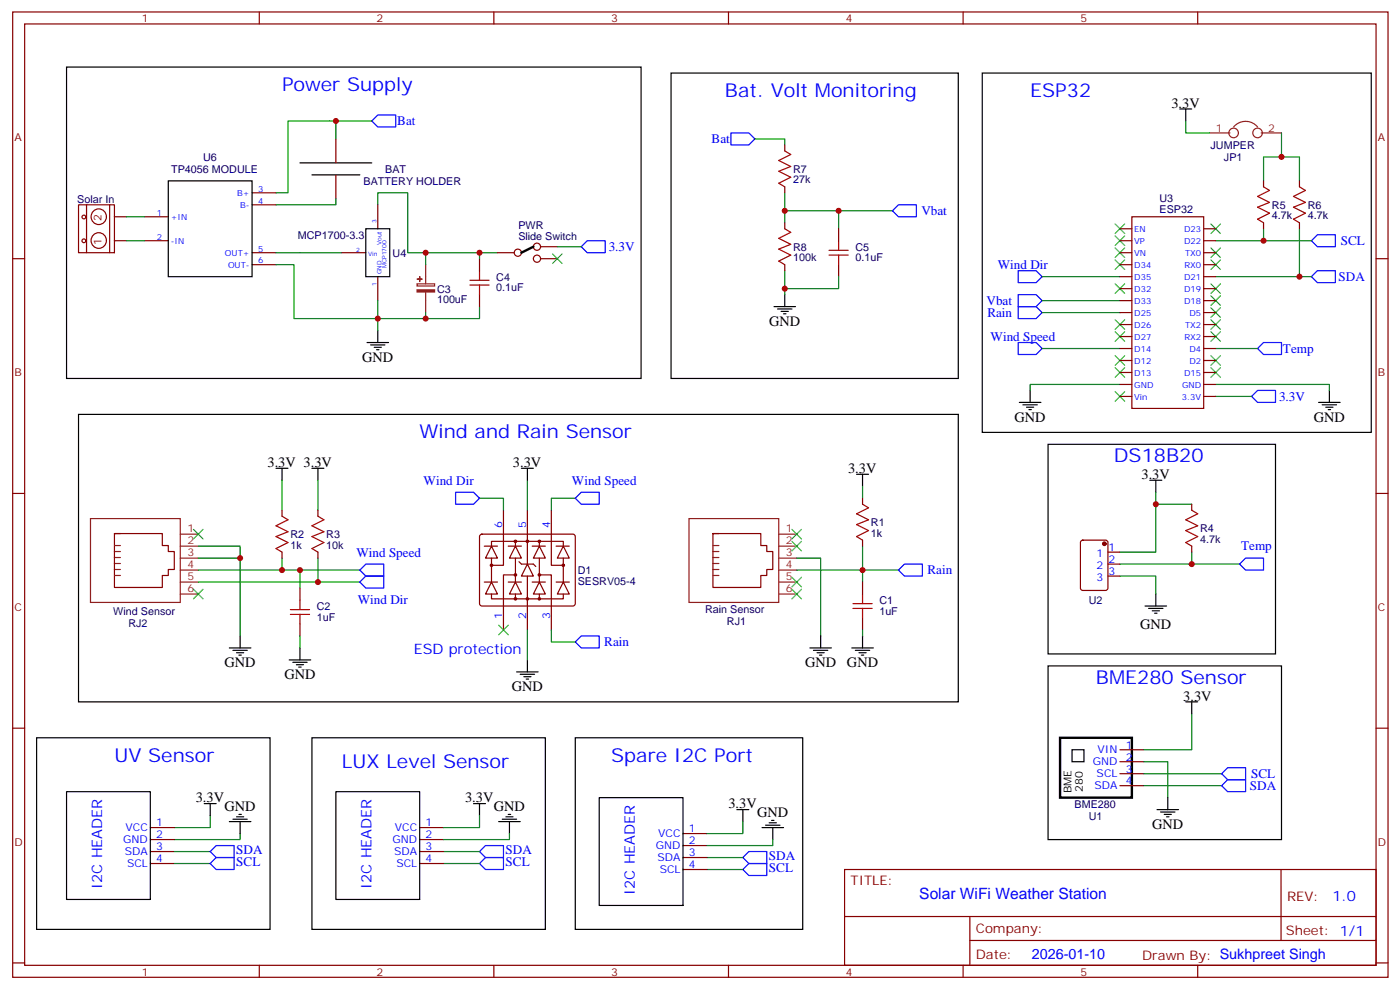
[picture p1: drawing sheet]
<svg xmlns="http://www.w3.org/2000/svg" width="413mm" height="292mm" viewBox="0 0 413 292" stroke-linecap="round" stroke-linejoin="round" font-family="sans-serif">
<g fill="none" stroke="#870000" stroke-width=".35">
<path d="M3.7 3.5h405.4v284.4h-405.4zM7.3 7.1h398.3v277.2h-398.3zM76.4 3.5v3.6M145.6 3.5v3.6M214.7 3.5v3.6M283.8 3.5v3.6M353 3.5v3.6M74.3 56.8h7.1M99 40.9v7.1M99 51.5v7.1M231.3 42.7v1.7M231.3 55v1.8"/>
<path d="M372.4 53.3v1.7M383 53.3v1.7M3.7 76.2h3.6M23.1 60.3h10.6v14.1h-10.6zM25.5 60.3v14.1M32.3 60.3v14.1M42.5 63.9h7.1M42.5 70.9h7.1M74.3 60.3h7.1M74.3 74.4h7.1M74.3 78h7.1M100.8 74.4h7"/>
<path d="M111.3 60.3v7.1M141.3 76.2v3.5M146.6 74.4h5M159.3 76.2h5M159.3 72.7h5M231.3 65.6v1.8M231.3 78v1.7M247.2 67.4v3.5M247.2 78v3.5M330.1 70.9h3.5M330.1 74.4h3.5M330.1 78h3.5"/>
<path d="M330.1 67.4h3.5M333.6 63.9h21.2v56.4h-21.2zM354.8 70.9h3.5M354.8 74.4h3.5M354.8 78h3.5M354.8 67.4h3.5M372.4 65.6v1.8M383 65.6v1.8M405.6 76.2h3.5M111.3 81.5v7M141.3 86.8v3.5M330.1 81.5h3.5"/>
<path d="M330.1 88.5h3.5M330.1 92.1h3.5M330.1 95.6h3.5M330.1 99.1h3.5M330.1 85h3.5M354.8 81.5h3.5M354.8 88.5h3.5M354.8 92.1h3.5M354.8 95.6h3.5M354.8 99.1h3.5M354.8 85h3.5M330.1 102.7h3.5"/>
<path d="M330.1 106.2h3.5M330.1 109.7h3.5M330.1 113.2h3.5M330.1 116.8h3.5M354.8 102.7h3.5M354.8 106.2h3.5M354.8 109.7h3.5M354.8 113.2h3.5M354.8 116.8h3.5M3.7 145.3h3.6M33.7 157.2v15.8h14.1v-3.5h1.8v-1.8h1.8v-5.2h-1.8v-1.8h-1.8v-3.5h-14.1h1.8M83.1 150.3v1.7"/>
<path d="M93.7 150.3v1.7M141.6 157.5l.4-.2h26.8l.5 .2 .2 .5v20.1l-.7 .4-27-.1-.5-.6v-19.8zM148.4 150.3v16.2h-3.5M151.9 159.5v1.4M155.4 150.3v15.9M159 159.5v1.4M162.5 150.3v16.2h3.5M210.1 157.2v15.8h14.1v-3.5h1.8v-1.8h1.8v-5.2h-1.8v-1.8h-1.8v-3.5h-14.1h1.8M254.2 146.8v1.7M254.2 159.1v1.8M318.7 159.3l.4-.2h6.7l.7 .4v13.7l-.4 .7h-7l-.6-.4-.1-13.7zM351.2 148.5v1.8"/>
<path d="M405.6 145.3h3.5M83.1 162.6v1.8M88.4 173.2v3.5M93.7 162.6v1.8M142.7 160.9h3.9M142.7 171.4h3.9M144.9 160.9l1.7 3.5h-3.5zM144.9 171.4l1.7 3.6h-3.5zM144.9 175v1.4h21.1v-1.4M144.9 160.9v-1.4h21.1v1.4M144.9 164.4v7M149.8 160.9h3.9"/>
<path d="M149.8 171.4h3.9M151.9 160.9l1.8 3.5h-3.6zM151.9 171.4l1.8 3.6h-3.6zM151.9 169.3h-3.5v16.3M151.9 164.4v7M151.9 175v1.4M153 165.5l.7 .7h3.5l.7 .7M155.4 166.2l1.8 3.5h-3.5zM155.4 169.7v15.9M156.8 160.9h3.9M156.8 171.4h3.9M159 160.9l1.7 3.5h-3.5z"/>
<path d="M159 171.4l1.7 3.6h-3.5zM159 169.3h3.5v16.3M159 164.4v7M159 175v1.4M163.9 160.9h3.9M163.9 171.4h3.9M166 160.9l1.8 3.5h-3.5zM166 171.4l1.8 3.6h-3.5zM166 164.4v7M254.2 171.4v3.6M326.5 166.2h3.6M326.5 162.6h3.6"/>
<path d="M326.5 169.7h3.6M351.2 160.9v1.7M88.4 183.8v3.5M254.2 182v3.6M3.7 214.5h3.6M405.6 214.5h3.5M330.1 220.8h7M330.1 224.4h7M330.1 227.9h7M330.1 231.4h7M44.3 243.8h7.1M44.3 247.3h7.1"/>
<path d="M44.3 250.8h7.1M44.3 254.4h7.1M123.7 243.8h7M123.7 247.3h7M123.7 250.8h7M123.7 254.4h7M201.3 245.5h7.1M201.3 249.1h7.1M201.3 252.6h7.1M201.3 256.1h7.1M248.9 256.1h156.7v28.2h-156.7zM377.5 256.1l.1 20.9"/>
<path d="M249 270h156.4M285.8 277h119.6M285.8 270v14.1M3.7 283.6h3.6M76.4 284.3v3.6M145.6 284.3v3.6M214.7 284.3v3.6M283.8 284.3v3.6M353 284.3v3.6M405.6 283.6h3.5"/>
<circle cx="24.7" cy="70.9" r=".56"/>
<circle cx="24.7" cy="63.9" r=".56"/>
<circle cx="29.1" cy="70.8" r="2.28"/>
<circle cx="29.1" cy="63.8" r="2.28"/>
<circle cx="152.6" cy="74.4" r="1.06"/>
<circle cx="158.3" cy="72.7" r="1.06"/>
<circle cx="158.3" cy="76.2" r="1.06"/>
</g>
<g fill="none" stroke="#8c2424" stroke-width=".35">
<path d="M356.5 39.2h6M363.6 37.4a4.6 4.6 0 0 1 7 0M371.7 39.2h6M125.4 78v5.6M122.9 83.6h5.2v.6h-5.2zM125.4 86.1v6M26.7 152.8h26.4v24.6h-26.4zM53.1 157.3h5.3M203.1 152.8h26.4v24.6h-26.4zM229.5 157.3h5.3M33.7 162.5h1.8M33.7 164.2h1.8"/>
<path d="M33.7 166h1.8M33.7 167.7h1.8M33.7 160.7h1.8M33.7 169.5h1.8M53.1 160.9h5.3M53.1 164.4h5.3M53.1 167.9h5.3M53.1 171.4h5.3M53.1 175h5.3M210.1 162.5h1.8M210.1 164.2h1.8M210.1 166h1.8"/>
<path d="M210.1 167.7h1.8M210.1 160.7h1.8M210.1 169.5h1.8M229.5 160.9h5.3M229.5 164.4h5.3M229.5 167.9h5.3M229.5 171.4h5.3M229.5 175h5.3"/>
<circle cx="363.6" cy="39.2" r="1.41"/>
<circle cx="370.6" cy="39.2" r="1.41"/>
</g>
<g fill="none" stroke="#3c3" stroke-width=".35">
<path d="M162.8 74.8l2.9 2.8M165.7 74.8l-2.9 2.8M328.6 66l2.9 2.8M328.6 69.5l2.9 2.8M328.6 73l2.9 2.8M328.6 76.6l2.9 2.8M331.5 66l-2.9 2.8M331.5 69.5l-2.9 2.8M331.5 73l-2.9 2.8M331.5 76.6l-2.9 2.8M356.9 66l2.8 2.8M356.9 73l2.8 2.8"/>
<path d="M356.9 76.6l2.8 2.8M359.7 66l-2.8 2.8M359.7 73l-2.8 2.8M359.7 76.6l-2.8 2.8M328.6 83.6l2.9 2.8M328.6 94.2l2.9 2.8M328.6 97.7l2.9 2.8M331.5 94.2l-2.9 2.8M331.5 83.6l-2.9 2.8M331.5 97.7l-2.9 2.8M356.9 83.6l2.8 2.8M356.9 87.1l2.8 2.9"/>
<path d="M356.9 94.2l2.8 2.8M356.9 97.7l2.8 2.8M356.9 90.7l2.8 2.8M359.7 83.6l-2.8 2.8M359.7 87.1l-2.8 2.9M359.7 94.2l-2.8 2.8M359.7 97.7l-2.8 2.8M359.7 90.7l-2.8 2.8M328.6 104.8l2.9 2.8M328.6 108.3l2.9 2.8M328.6 115.4l2.9 2.8M331.5 104.8l-2.9 2.8"/>
<path d="M331.5 115.4l-2.9 2.8M331.5 108.3l-2.9 2.8M356.9 104.8l2.8 2.8M356.9 108.3l2.8 2.8M359.7 104.8l-2.8 2.8M359.7 108.3l-2.8 2.8M57 155.9l2.8 2.8M59.8 155.9l-2.8 2.8M233.4 155.9l2.8 2.8M233.4 159.5l2.8 2.8M236.2 155.9l-2.8 2.8M236.2 159.5l-2.8 2.8"/>
<path d="M57 173.6l2.8 2.8M59.8 173.6l-2.8 2.8M233.4 170l2.8 2.9M233.4 173.6l2.8 2.8M236.2 170l-2.8 2.9M236.2 173.6l-2.8 2.8M147 184.1l2.8 2.9M149.8 184.1l-2.8 2.9"/>
</g>
<g fill="none" stroke="#008700" stroke-width=".35">
<path d="M99 35.6v5.3M109.6 35.6h-24.7v21.2h-3.5M349.5 35.6v3.6h7M377.7 39.2v7M99 58.6v1.7h-17.6M222.5 40.9h8.8v1.8M231.3 56.8v8.8M372.4 53.3v-7.1h10.6v7.1M37.3 70.9h5.2M37.3 63.9h5.2M81.4 78h5.2v15.8h38.8M81.4 74.4h19.4"/>
<path d="M111.3 60.3v-3.5h8.9v17.6h26.4M125.4 74.4v3.6M141.3 74.4v1.8M164.3 72.7h7M231.3 62.1h15.9v5.3M231.3 79.7v7.1M247.2 62.1h15.8M358.3 70.9h28.2M372.4 67.4v3.5M383 67.4v14.1M111.3 88.5v8.9M141.3 90.3v3.5h-15.9v-1.7"/>
<path d="M247.2 81.5v3.5h-15.9M307.1 81.5h23M307.1 92.1h23M307.1 88.5h23M358.3 81.5h28.2M307.1 102.7h23M330.1 113.2h-26.5v1.8M358.3 113.2h33.5v1.8M358.3 116.8h10.6M358.3 102.7h12.3M83.1 141.5v8.8M93.7 141.5v8.8"/>
<path d="M141.3 146.8h7.1v3.5M155.4 141.5v8.8M169.5 146.8h-7v3.5M254.2 143.2v3.6M340.6 145v17.6h-10.5M340.6 148.5h10.6M58.4 160.9h12.4v26.4M58.4 167.9h47.6M58.4 164.4h12.4M58.4 171.4h47.6M83.1 164.4v3.5M88.4 167.9v5.3"/>
<path d="M93.7 164.4v7M234.8 164.4h7.1v22.9M234.8 167.9h30M254.2 160.9v10.5M330.1 169.7h10.5v5.3M330.1 166.2h35.2M351.2 162.6v3.6M88.4 187.3v3.6M155.4 185.6v8.8M162.5 185.6v3.5h7M254.2 185.6v1.7M351.2 210.3v10.5h-14.1"/>
<path d="M337.1 224.4h7.1v10.5M337.1 227.9h22.9M337.1 231.4h22.9M51.4 250.8h10.5M51.4 254.4h10.5M61.9 240.2v3.6h-10.5M70.8 245.5v1.8h-19.4M130.7 250.8h10.6M130.7 254.4h10.6M141.3 240.2v3.6h-10.6M150.1 245.5v1.8h-19.4M208.4 256.1h10.5"/>
<path d="M208.4 252.6h10.5M218.9 242v3.5h-10.5M227.8 247.3v1.8h-19.4"/>
</g>
<g fill="none" stroke="#000" stroke-width=".35">
<path d="M19.6 19.8h169.3v91.7h-169.3zM197.8 21.5h84.6v90h-84.6zM289.5 21.5h114.6v105.9h-114.6zM347.7 32.1h3.5M349.5 32.1v3.5M49.6 53.3h24.7v28.2h-24.7zM88.4 48h21.2M91.9 51.5h14.1M107.8 67.4h7.1v14.1h-7.1zM111.3 97.4v3.5M228.1 90.3h6.4M229.2 91h4.2"/>
<path d="M230.2 91.7h2.1M230.9 92.4h.7M231.3 86.8v3.5M108.2 100.9h6.3M109.2 101.6h4.3M110.3 102.3h2.1M111 103h.7M300.4 118.5h6.4M301.5 119.2h4.2M302.5 119.9h2.2M303.6 115v3.5M388.6 118.5h6.4"/>
<path d="M389.7 119.2h4.2M390.7 119.9h2.2M391.8 115v3.5M23.1 122.1h259.3v84.6h-259.3zM81.4 137.9h3.5M83.1 137.9v3.6M91.9 137.9h3.6M93.7 137.9v3.6M153.7 137.9h3.5M155.4 137.9v3.6M252.4 139.7h3.6M254.2 139.7v3.5"/>
<path d="M303.2 120.6h.8M308.9 130.9h67v61.7h-67zM391.4 120.6h.7M338.9 141.5h3.5M340.6 141.5v3.5M337.5 178.5h6.3M338.5 179.2h4.3M339.6 179.9h2.1M340.6 175v3.5M67.6 190.9h6.3M68.7 191.6h4.2M69.7 192.3h2.1"/>
<path d="M70.4 193h.7M70.8 187.3v3.6M85.2 194.4h6.4M86.3 195.1h4.2M87.3 195.8h2.2M88.1 196.5h.7M88.4 190.9v3.5M152.3 197.9h6.3M153.3 198.6h4.3M154.4 199.3h2.1M155.4 194.4v3.5M238.7 190.9h6.3"/>
<path d="M239.7 191.6h4.3M240.8 192.3h2.1M241.5 193h.7M241.9 187.3v3.6M251 190.9h6.4M252.1 191.6h4.2M253.2 192.3h2.1M253.9 193h.7M254.2 187.3v3.6M308.9 196.1h68.8v51.2h-68.8zM340.3 180.6h.7M10.8 217.3h68.8v56.5h-68.8z"/>
<path d="M91.9 217.3h68.8v56.5h-68.8zM155.1 200h.7M169.5 217.3h67.1v56.5h-67.1zM349.5 206.7h3.5M351.2 206.7v3.6M19.6 233.2h24.7v31.7h-24.7zM60.2 236.7h3.5M61.9 236.7v3.5M70.4 239.9h.7M99 233.2h24.7v31.7h-24.7zM139.6 236.7h3.5M141.3 236.7v3.5"/>
<path d="M149.8 239.9h.7M176.6 234.9h24.7v31.8h-24.7zM217.2 238.5h3.5M218.9 238.5v3.5M315.9 220.8h3.6v3.6h-3.6zM341 238.5h6.3M342.1 239.2h4.2M343.1 239.9h2.1M344.2 234.9v3.6M67.6 242h6.3M68.7 241.3h4.2M69.7 240.6h2.1"/>
<path d="M70.8 242v3.5M147 242h6.3M148 241.3h4.3M149.1 240.6h2.1M150.1 242v3.5M224.6 243.8h6.3M225.6 243.1h4.3M226.7 242.4h2.1M227.4 241.7h.7M227.8 243.8v3.5M343.8 240.6h.7"/>
</g>
<g fill="none" stroke="#00f" stroke-width=".35">
<path d="M109.6 35.6l1.7-1.7h5.3v3.5h-5.3zM215.4 39.2h5.3l1.8 1.7-1.8 1.8h-5.3zM171.3 72.7l1.8-1.8h5.3v3.5h-5.3zM264.8 60.3h5.3v3.6h-5.3l-1.8-1.8zM300.1 79.7h5.3l1.7 1.8-1.7 1.8h-5.3zM386.5 70.9l1.8-1.8h5.3v3.6h-5.3zM388.3 79.7h5.3v3.6h-5.3l-1.8-1.8zM300.1 90.3h5.3l1.7 1.8-1.7 1.7h-5.3zM300.1 86.8h5.3l1.7 1.7-1.7 1.8h-5.3zM300.1 100.9h5.3l1.7 1.8-1.7 1.7h-5.3zM368.9 116.8l1.7-1.8h5.3v3.5h-5.3zM370.6 102.7l1.8-1.8h5.3v3.5h-5.3z"/>
<path d="M134.3 145h5.3l1.7 1.8-1.7 1.7h-5.3zM169.5 146.8l1.8-1.8h5.3v3.5h-5.3zM106 167.9l1.8-1.7h5.3v3.5h-5.3zM106 171.4l1.8-1.7h5.3v3.5h-5.3zM264.8 167.9l1.8-1.7h5.3v3.5h-5.3zM365.3 166.2l1.8-1.8h5.3v3.5h-5.3zM169.5 189.1l1.8-1.8h5.3v3.6h-5.3zM360 227.9l1.8-1.8h5.3v3.6h-5.3zM360 231.4l1.8-1.7h5.3v3.5h-5.3zM61.9 250.8l1.8-1.7h5.3v3.5h-5.3zM61.9 254.4l1.8-1.8h5.3v3.5h-5.3zM141.3 254.4l1.8-1.8h5.3v3.5h-5.3z"/>
<path d="M141.3 250.8l1.8-1.7h5.3v3.5h-5.3zM218.9 256.1l1.8-1.7h5.3v3.5h-5.3zM220.7 250.8h5.3v3.6h-5.3l-1.8-1.8z"/>
</g>
<path d="M157.2 72.7l-3.5 1.7M312.4 217.3h21.2v17.6h-21.2z" fill="none" stroke="#000" stroke-width=".71"/>
<g fill="#870000" stroke="#870000" stroke-width=".35">
<circle cx="144.9" cy="166.5" r=".35"/>
<circle cx="151.9" cy="169.3" r=".35"/>
<circle cx="166" cy="166.5" r=".35"/>
<circle cx="159" cy="169.3" r=".35"/>
<circle cx="155.4" cy="159.5" r=".35"/>
<circle cx="155.4" cy="176.4" r=".35"/>
<circle cx="151.9" cy="176.4" r=".35"/>
<circle cx="159" cy="176.4" r=".35"/>
<circle cx="151.9" cy="159.5" r=".35"/>
<circle cx="159" cy="159.5" r=".35"/>
<circle cx="325.5" cy="160.2" r=".53"/>
</g>
<g fill="#8c2424" stroke="#8c2424" stroke-width=".35">
<path d="M122.9 85.4h5.2v.6h-5.2z"/>
<path d="M123 82.2h1.4z"/>
<path d="M123.7 81.5v1.4z"/>
</g>
<path d="M33.7 70.9h3.6M33.7 63.9h3.6" fill="none" stroke="#800000" stroke-width=".35"/>
<g fill="none" stroke="#a10000" stroke-width=".35">
<path d="M231.3 44.4l1.7 1.1-3.5 1.8 3.5 1.7-3.5 1.4 3.5 1.8-3.5 1.8 1.8 1M372.4 55l1.8 1.1-3.6 1.8 3.6 1.7-3.6 1.4 3.6 1.8-3.6 1.8 1.8 1M383 55l1.7 1.1-3.5 1.8 3.5 1.7-3.5 1.4 3.5 1.8-3.5 1.8 1.8 1M141.3 79.7v2.8M231.3 67.4l1.7 1-3.5 1.8 3.5 1.8-3.5 1.4 3.5 1.7-3.5 1.8 1.8 1.1M244.3 75.1h5.7M244.3 73.7h5.7M247.2 70.9v2.8M247.2 75.1v2.9M138.5 84h5.6M138.5 82.5h5.6M141.3 84v2.8"/>
<path d="M83.1 152l1.8 1.1-3.5 1.8 3.5 1.7-3.5 1.4 3.5 1.8-3.5 1.8 1.7 1M93.7 152l1.8 1.1-3.6 1.8 3.6 1.7-3.6 1.4 3.6 1.8-3.6 1.8 1.8 1M254.2 148.5l1.8 1.1-3.6 1.7 3.6 1.8-3.6 1.4 3.6 1.8-3.6 1.7 1.8 1.1M351.2 150.3l1.8 1-3.5 1.8 3.5 1.8-3.5 1.4 3.5 1.7-3.5 1.8 1.7 1.1M85.6 179.6h5.6M88.4 176.7v2.9M251.4 179.2h5.6M251.4 177.8h5.6M254.2 175v2.8M254.2 179.2v2.8M85.6 181h5.6M88.4 181v2.8"/>
</g>
<g fill="#c00">
<circle cx="377.7" cy="46.2" r=".88"/>
<circle cx="247.2" cy="62.1" r=".88"/>
<circle cx="231.3" cy="62.1" r=".88"/>
<circle cx="125.4" cy="74.4" r=".88"/>
<circle cx="372.4" cy="70.9" r=".88"/>
<circle cx="93.7" cy="171.4" r=".88"/>
<circle cx="254.2" cy="167.9" r=".88"/>
<circle cx="70.8" cy="164.4" r=".88"/>
<circle cx="83.1" cy="167.9" r=".88"/>
<circle cx="340.6" cy="148.5" r=".88"/>
<circle cx="88.4" cy="167.9" r=".88"/>
<circle cx="383" cy="81.5" r=".88"/>
<circle cx="125.4" cy="93.8" r=".88"/>
<circle cx="351.2" cy="166.2" r=".88"/>
<circle cx="99" cy="35.6" r=".88"/>
<circle cx="141.3" cy="74.4" r=".88"/>
<circle cx="231.3" cy="85" r=".88"/>
<circle cx="111.3" cy="93.8" r=".88"/>
</g>
<path d="M251.5 272h31.2v10.8h-31.2z" fill="#fff" stroke="#fff" stroke-width=".29"/>
<g font-size="5.6" fill="#00f">
<text x="83.1" y="26.8">Power Supply</text>
<text x="213.6" y="28.6">Bat. Volt Monitoring</text>
<text x="303.6" y="28.6">ESP32</text>
<text x="123.7" y="129.1">Wind and Rain Sensor</text>
<text x="328.3" y="136.2">DS18B20</text>
<text x="323" y="201.4">BME280 Sensor</text>
<text x="33.7" y="224.4">UV Sensor</text>
<text x="100.8" y="226.1">LUX Level Sensor</text>
<text x="180.1" y="224.4">Spare I2C Port</text>
</g>
<text font-size="4.6" fill="#00f" x="270.9" y="264.8">Solar WiFi Weather Station</text>
<g font-size="4.2">
<text x="345.3" y="31.8">3.3V</text>
<text x="226.7" y="96">GND</text>
<text x="106.8" y="106.5">GND</text>
<text x="299" y="124.2">GND</text>
<text x="387.2" y="124.2">GND</text>
<text x="78.9" y="137.6">3.3V 3.3V</text>
<text x="151.2" y="137.6">3.3V</text>
<text x="250" y="139.3">3.3V</text>
<text x="336.4" y="141.2">3.3V</text>
<text x="336.1" y="185.2">GND</text>
<text x="66.2" y="196.5">GND</text>
<text x="237.3" y="196.5">GND</text>
<text x="249.6" y="196.5">GND</text>
<text x="83.8" y="200">GND</text>
<text x="150.8" y="203.6">GND</text>
<text x="348.7" y="206.4">3.3V</text>
<text x="57.7" y="236.4">3.3V</text>
<text x="66.2" y="238.8">GND</text>
<text x="137.1" y="236.4">3.3V</text>
<text x="145.6" y="238.8">GND</text>
<text x="214.7" y="238.1">3.3V</text>
<text x="223.2" y="240.6">GND</text>
<text x="339.6" y="244.1">GND</text>
</g>
<g font-size="4.2" fill="#00f">
<text x="121.9" y="192.6">ESD protection</text>
<text x="30.1" y="261.8" transform="rotate(-90 30.1 261.8)">I2C HEADER</text>
<text x="109.5" y="261.8" transform="rotate(-90 109.5 261.8)">I2C HEADER</text>
<text x="187.1" y="263.5" transform="rotate(-90 187.1 263.5)">I2C HEADER</text>
<text x="392.7" y="265.4">1.0</text>
<text x="304.1" y="282.4">2026-01-10</text>
</g>
<g font-size="3.9" fill="#00f">
<text x="117.1" y="36.9">Bat</text>
<text x="209.7" y="42.2">Bat</text>
<text x="271.5" y="63.4">Vbat</text>
<text x="179.4" y="74">3.3V</text>
<text x="395.2" y="72.2">SCL</text>
<text x="294.1" y="79.2">Wind Dir</text>
<text x="394.5" y="82.8">SDA</text>
<text x="290.8" y="89.8">Vbat</text>
<text x="291" y="93.3">Rain</text>
<text x="291.9" y="100.4">Wind Speed</text>
<text x="378.1" y="104">Temp</text>
<text x="377" y="118.1">3.3V</text>
<text x="124.9" y="142.8">Wind Dir</text>
<text x="168.6" y="142.8">Wind Speed</text>
<text x="105.1" y="163.9">Wind Speed</text>
<text x="365.8" y="162.1">Temp</text>
<text x="273.4" y="169.2">Rain</text>
<text x="105.5" y="178.1">Wind Dir</text>
<text x="178.1" y="190.4">Rain</text>
<text x="368.4" y="232.7">SDA</text>
<text x="368.7" y="229.2">SCL</text>
<text x="69.6" y="251.7">SDA</text>
<text x="149" y="251.7">SDA</text>
<text x="69.6" y="255.2">SCL</text>
<text x="149" y="255.2">SCL</text>
<text x="226.6" y="256.9">SCL</text>
<text x="226.6" y="253.4">SDA</text>
</g>
<g font-size="3.9" fill="#800">
<text x="250.7" y="260.7">TITLE:</text>
<text x="379.3" y="265.4">REV:</text>
<text x="287.6" y="274.9">Company:</text>
<text x="379" y="275.5">Sheet: 1/1</text>
<text x="287.6" y="282.6">Date:</text>
<text x="336.6" y="282.7">Drawn By: Sukhpreet Singh</text>
</g>
<g font-size="3.2" fill="#800">
<text x="41.8" y="6.5">1</text>
<text x="111" y="6.5">2</text>
<text x="180.1" y="6.5">3</text>
<text x="249.3" y="6.5">4</text>
<text x="318.4" y="6.5">5</text>
<text x="4.3" y="41.6">A</text>
<text x="406.1" y="41.6">A</text>
<text x="29.9" y="65" transform="rotate(-90 29.9 65)">2</text>
<text x="29.9" y="72.1" transform="rotate(-90 29.9 72.1)">1</text>
<text x="4.3" y="110.8">B</text>
<text x="406.1" y="110.8">B</text>
<text x="4.3" y="179.9">C</text>
<text x="406.1" y="179.9">C</text>
<text x="4.3" y="249.1">D</text>
<text x="406.1" y="249.1">D</text>
<text x="41.8" y="287.3">1</text>
<text x="111" y="287.3">2</text>
<text x="180.1" y="287.3">3</text>
<text x="249.3" y="287.3">4</text>
<text x="318.4" y="287.3">5</text>
</g>
<g font-size="3.2" fill="#8d2323">
<text x="358.4" y="38.8">1</text>
<text x="373.8" y="38.8">2</text>
<text x="55.2" y="156.8">1</text>
<text x="55.2" y="160.2">2</text>
<text x="231.6" y="156.8">1</text>
<text x="231.6" y="160.2">2</text>
<text x="55.2" y="163.9">3</text>
<text x="55.2" y="167.4">4</text>
<text x="231.6" y="163.9">3</text>
<text x="231.6" y="167.4">4</text>
<text x="55.2" y="170.9">5</text>
<text x="231.6" y="170.9">5</text>
<text x="55.2" y="174.4">6</text>
<text x="231.6" y="174.4">6</text>
</g>
<g font-size="3.2" fill="#000080">
<text x="59.8" y="47.3">U6</text>
<text x="356.8" y="43.9">JUMPER</text>
<text x="360.7" y="47.4">JP1</text>
<text x="50.4" y="50.9">TP4056 MODULE</text>
<text x="113.5" y="50.9">BAT</text>
<text x="233.8" y="50.9">R7</text>
<text x="22.8" y="59.9">Solar In</text>
<text x="107.2" y="54.4">BATTERY HOLDER</text>
<text x="233.8" y="54">27k</text>
<text x="341.7" y="59.5">U3</text>
<text x="341.7" y="62.8">ESP32</text>
<text x="374.9" y="64.6">4.7k</text>
<text x="374.9" y="61.5">R5</text>
<text x="385.4" y="64.6">4.7k</text>
<text x="385.4" y="61.5">R6</text>
<text x="87.8" y="70.3">MCP1700-3.3</text>
<text x="152.8" y="70.6">Slide Switch</text>
<text x="152.8" y="67.4">PWR</text>
<text x="115.7" y="75.6">U4</text>
<text x="233.8" y="77">100k</text>
<text x="233.8" y="73.8">R8</text>
<text x="252.1" y="77">0.1uF</text>
<text x="252.1" y="73.8">C5</text>
<text x="146.3" y="82.7">C4</text>
<text x="128.8" y="89.3">100uF</text>
<text x="128.8" y="86.3">C3</text>
<text x="146.3" y="85.8">0.1uF</text>
<text x="256.7" y="155">R1</text>
<text x="85.6" y="161.6">1k</text>
<text x="85.6" y="158.5">R2</text>
<text x="96.2" y="161.6">10k</text>
<text x="96.2" y="158.5">R3</text>
<text x="256.7" y="158.1">1k</text>
<text x="353.7" y="159.9">4.7k</text>
<text x="353.7" y="156.7">R4</text>
<text x="170.3" y="172.2">SESRV05-4</text>
<text x="170.3" y="169.2">D1</text>
<text x="93.4" y="179.7">C2</text>
<text x="259.2" y="177.9">C1</text>
<text x="320.9" y="177.9">U2</text>
<text x="33.4" y="181">Wind Sensor</text>
<text x="37.9" y="184.6">RJ2</text>
<text x="93.4" y="182.8">1uF</text>
<text x="207.8" y="180.4">Rain Sensor</text>
<text x="214.2" y="183.9">RJ1</text>
<text x="259.2" y="181.1">1uF</text>
<text x="316.7" y="237.9">BME280</text>
<text x="320.9" y="241.4">U1</text>
</g>
<g font-size="3.2" fill="#00f">
<text x="148" y="155.6" transform="rotate(-90 148 155.6)">6</text>
<text x="155.1" y="155.6" transform="rotate(-90 155.1 155.6)">5</text>
<text x="162.1" y="155.6" transform="rotate(-90 162.1 155.6)">4</text>
<text x="323.2" y="164">1</text>
<text x="323.2" y="167.6">2</text>
<text x="326.7" y="162.3">1</text>
<text x="326.7" y="165.8">2</text>
<text x="323.2" y="171.1">3</text>
<text x="326.7" y="169.3">3</text>
<text x="148" y="182.3" transform="rotate(-90 148 182.3)">1</text>
<text x="155.1" y="182.3" transform="rotate(-90 155.1 182.3)">2</text>
<text x="162.1" y="182.3" transform="rotate(-90 162.1 182.3)">3</text>
<text x="323.5" y="221.9">VIN</text>
<text x="331.8" y="220.5">1</text>
<text x="322.1" y="225.4">GND</text>
<text x="331.8" y="224">2</text>
<text x="331.8" y="227.5">3</text>
<text x="322.6" y="232.5">SDA</text>
<text x="323.2" y="229">SCL</text>
<text x="331.8" y="231.1">4</text>
<text x="37" y="244.8">VCC</text>
<text x="46.1" y="243.4">1</text>
<text x="116.4" y="244.8">VCC</text>
<text x="125.4" y="243.4">1</text>
<text x="203.1" y="245.2">1</text>
<text x="36.3" y="248.4">GND</text>
<text x="36.8" y="251.9">SDA</text>
<text x="46.1" y="246.9">2</text>
<text x="46.1" y="250.5">3</text>
<text x="115.7" y="248.4">GND</text>
<text x="116.2" y="251.9">SDA</text>
<text x="125.4" y="246.9">2</text>
<text x="125.4" y="250.5">3</text>
<text x="193.3" y="250.1">GND</text>
<text x="194" y="246.6">VCC</text>
<text x="203.1" y="248.7">2</text>
<text x="37.5" y="255.4">SCL</text>
<text x="46.1" y="254">4</text>
<text x="116.8" y="255.4">SCL</text>
<text x="125.4" y="254">4</text>
<text x="193.8" y="253.6">SDA</text>
<text x="194.4" y="257.2">SCL</text>
<text x="203.1" y="252.2">3</text>
<text x="203.1" y="255.8">4</text>
</g>
<g font-size="3.2">
<text x="315.8" y="233.7" transform="rotate(-90 315.8 233.7)">BME</text>
<text x="319.1" y="233.2" transform="rotate(-90 319.1 233.2)">280</text>
</g>
<g font-size="2.5" fill="#00f">
<text x="69.9" y="57.9">B+</text>
<text x="76.1" y="56.4">3</text>
<text x="76.1" y="60">4</text>
<text x="46.3" y="63.5">1</text>
<text x="50.3" y="64.9">+IN</text>
<text x="70.8" y="61.4">B-</text>
<text x="46.3" y="70.6">2</text>
<text x="50.3" y="72">-IN</text>
<text x="334.3" y="68.4">EN</text>
<text x="334.3" y="72">VP</text>
<text x="349" y="68.4">D23</text>
<text x="349" y="72">D22</text>
<text x="66.3" y="75.5">OUT+</text>
<text x="76.1" y="74.1">5</text>
<text x="76.1" y="77.6">6</text>
<text x="334.3" y="75.5">VN</text>
<text x="349.3" y="75.5">TX0</text>
<text x="67.2" y="79">OUT-</text>
<text x="334.3" y="79">D34</text>
<text x="334.3" y="82.5">D35</text>
<text x="349" y="82.5">D21</text>
<text x="349.1" y="79">RX0</text>
<text x="334.3" y="89.6">D33</text>
<text x="334.3" y="86.1">D32</text>
<text x="349" y="89.6">D18</text>
<text x="349" y="86.1">D19</text>
<text x="334.3" y="93.1">D25</text>
<text x="350.6" y="93.1">D5</text>
<text x="334.3" y="96.7">D26</text>
<text x="334.3" y="100.2">D27</text>
<text x="349.1" y="100.2">RX2</text>
<text x="349.3" y="96.7">TX2</text>
<text x="334.3" y="103.7">D14</text>
<text x="334.3" y="107.2">D12</text>
<text x="350.6" y="103.7">D4</text>
<text x="350.6" y="107.2">D2</text>
<text x="334.3" y="110.8">D13</text>
<text x="349" y="110.8">D15</text>
<text x="334.3" y="114.3">GND</text>
<text x="334.3" y="117.8">Vin</text>
<text x="348.3" y="117.8">3.3V</text>
<text x="348.4" y="114.3">GND</text>
</g>
<g font-size="1.8" fill="#00f">
<text x="111" y="65.6" transform="rotate(-90 111 65.6)">3</text>
<text x="104.9" y="74.1">2</text>
<text x="108.5" y="75.5">Vin</text>
<text x="112.4" y="72.2" transform="rotate(-90 112.4 72.2)">Vout</text>
<text x="112.4" y="80.8" transform="rotate(-90 112.4 80.8)">GND</text>
<text x="113.9" y="79" transform="rotate(-90 113.9 79)">MCP1700</text>
<text x="111" y="84.4" transform="rotate(-90 111 84.4)">1</text>
</g>
</svg>
